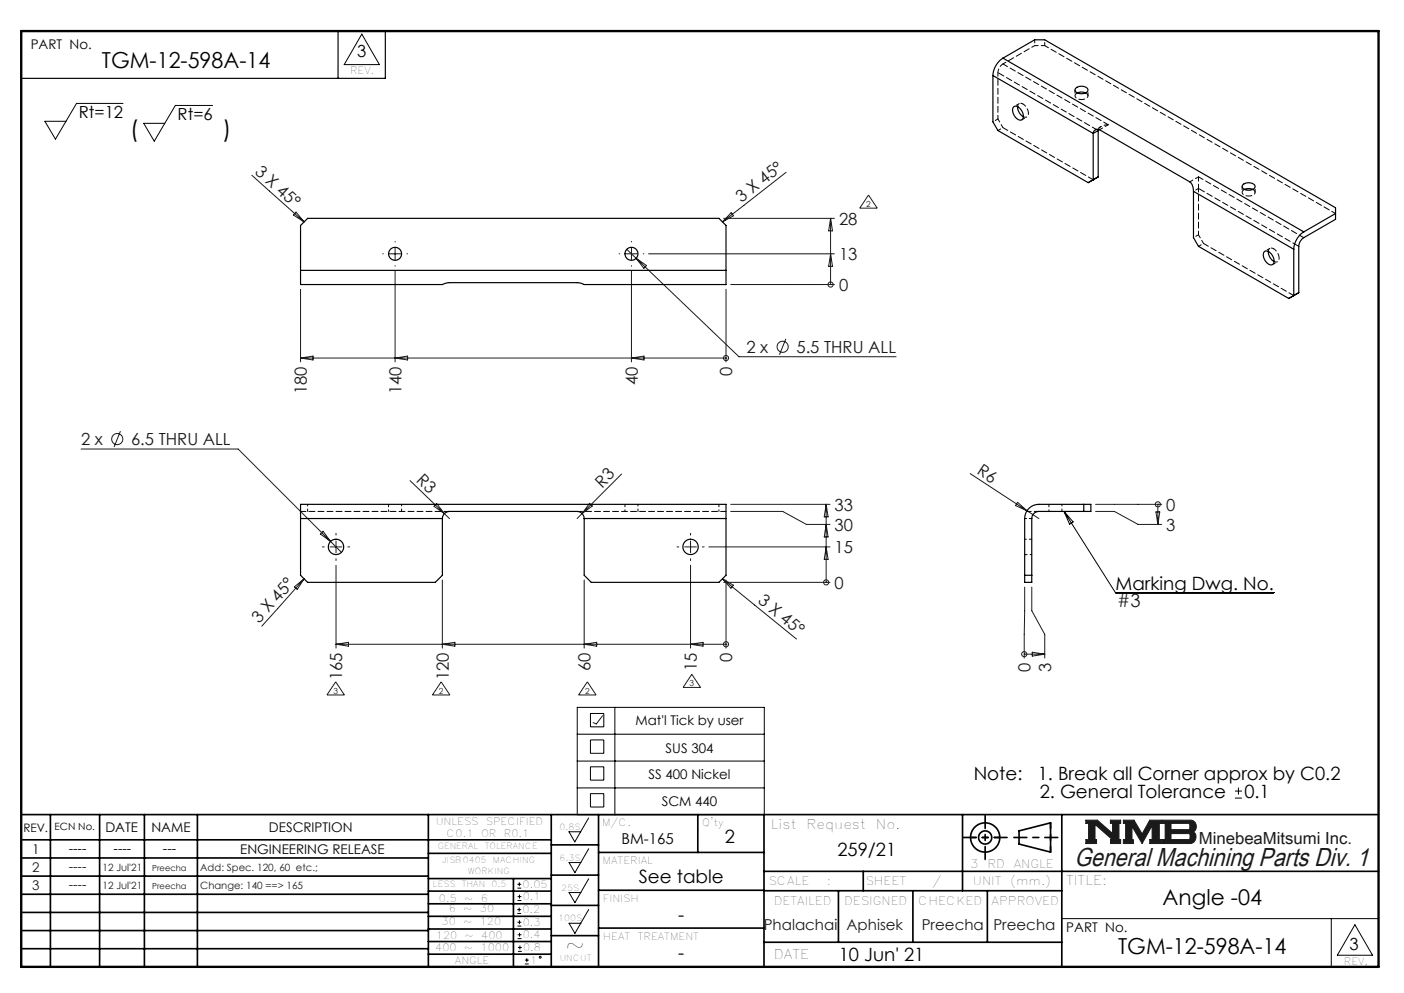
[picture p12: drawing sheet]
<svg xmlns="http://www.w3.org/2000/svg" width="297mm" height="210mm" viewBox="0 0 297 210" stroke-linecap="round" stroke-linejoin="round" font-family="sans-serif">
<g fill="none" stroke="#000" stroke-width=".35">
<path d="M4.5 172.3h287.1M4.5 177.6h112.1M10.7 172.3v32.2M21.1 172.3v32.2M30.5 172.3v32.2M41.8 172.3v32.2M90.6 172.3v32.2M116.6 172.3v32.2M116.6 178.7h10M126.6 172.3v32.2M147.6 172.3v8M161.6 172.3v32.2"/>
<path d="M203.6 172.3v16.1M215.6 175.7l6.6-1.7v6.2l-6.6-1.7zM224.6 172.3v32.2M4.5 185.3h86.1M4.5 181.4h86.1M4.5 189.1h86.1M4.5 193h86.1M4.5 196.8h86.1M90.6 199.1h26M90.6 193.8h26M90.6 188.5h26M90.6 191.1h26"/>
<path d="M90.6 180.5h26M90.6 185.8h26M90.6 196.5h26M108.6 185.8v18.5M116.6 185.1h10M116.6 191.5h10M116.6 197.9h10M126.6 196.3h35M126.6 188.3h35M126.6 180.3h35M161.6 184.3h130M161.6 199.3h63"/>
<path d="M161.6 188.4h63M177.4 188.4v10.9M182.6 184.3v4.1M193.1 188.4v10.9M208.9 188.4v10.9M4.5 200.6h86.1M90.6 201.8h26"/>
<circle cx="208.4" cy="177.1" r="3.1"/>
<circle cx="208.4" cy="177.1" r="1.39"/>
</g>
<path d="M127.5 151.4l-1.4 1.7-.6-.3M229.7 173.4h2.4l3.3 2.9v-2.2h-.5v-.7h2.2v.7h-.4v3.4h.4v.9h-2.2v-.8h.4l-3.7-3.2v3.2h.4v.8h-2.3v-.8h.6v-3.5h-.6zM237.6 173.4h2.3l1.7 3 1.6-3h2.5v.7h-.5v3.4h.5v.9h-2.5v-.9h.5v-2.9l-2.1 3.8-2.1-3.6v2.8h.3v.8h-2.2v-.9h.5v-3.4h-.5zM245.9 173.4h6a1.34 1.34 0 0 1 1.1 1.1 1.34 1.34 0 0 1-.6 1.4 1.33 1.33 0 0 1 .5 1.5 1.33 1.33 0 0 1-1.2 1h-5.8v-.9h.6v-3.4h-.6zM247.7 174.1l3.8 .1 .2 .2v.8l-.3 .3h-3.7zM247.7 176.3h3.8l.2 .2v.8l-.3 .2h-3.7z" fill="none" stroke="#191924" stroke-width=".21"/>
<path d="M76.5 7.2l3.8 6.5h-7.5zM124.5 173l-2.9 5-1.2-2.1h2.4M124.5 179.5l-2.9 5.1-1.2-2.2h2.4M124.5 185.8l-2.9 5.1-1.2-2.1h2.4M124.5 192.3l-2.9 5.1-1.2-2.1h2.4M224.6 194.3h67M281.6 194.3v10.2M286.6 195.6l3.7 6.4h-7.4z" fill="none" stroke="#000" stroke-width=".21"/>
<path d="M4.5 6.6h287.1" fill="none" stroke="#000" stroke-width=".21" stroke-dasharray="6.3 1.3 1.3 1.3" stroke-dashoffset="1.9"/>
<path d="M71.5 6.6v10M81.5 6.6v10h-77" fill="none" stroke="#000" stroke-width=".25"/>
<path d="M205.3 177.1h6.2M222.2 174v6.2" fill="none" stroke="#000" stroke-width=".35" stroke-dasharray="15.2 1.3 1.3 1.3" stroke-dashoffset="14.1"/>
<path d="M203.8 177.1h9.2M208.4 172.5v9.2M214.5 177.1h9.3" fill="none" stroke="#000" stroke-width=".35" stroke-dasharray="15.2 1.3 1.3 1.3" stroke-dashoffset="12.5"/>
<path d="M4.5 6.6h287.1v197.9h-287.1z" fill="none" stroke="#000" stroke-width=".5"/>
<path d="M229.7 173.4v.7h.6v3.5h-.6v.8h2.3v-.8h-.4v-3.2l3.7 3.2h-.4v.8h2.2v-.9h-.4v-3.4h.4v-.7h-2.2v.7h.5v2.2l-3.3-2.9zM237.6 173.4v.7h.5v3.4h-.5v.9h2.2v-.8h-.3v-2.8l2.1 3.6 2.1-3.8v2.9h-.5v.9h2.5v-.9h-.5v-3.4h.5v-.7h-2.5l-1.6 3-1.7-3zM247.7 176.3h3.8l.2 .2v.8l-.3 .2h-3.7zM245.9 173.4v.7h.6v3.4h-.6v.9l6.3-.1 .5-.4 .3-.8-.1-.7-.5-.5a1.34 1.34 0 0 0 .6-1.4 1.34 1.34 0 0 0-1.1-1.1zM247.7 174.1h3.7l.3 .3v.8l-.3 .3h-3.7z" fill-rule="evenodd" fill="#191924"/>
<g fill="none" stroke="#191924" stroke-width=".21">
<path d="M53.3 37.1l11 9.8M166.3 36.4l-13.5 10.5M62.6 44.9l1.7 2-2.2-1.4zM82.3 53.7h2.5M83.6 52.4v2.5M83.6 57.3v19.2M132.3 53.7h2.5M132.6 52.7l23.7 22.7h33.3M133.6 52.4v2.5M133.6 57.3v19.2M134.6 54.6l2.2 1.6-.6 .6zM137.2 53.7h39.3"/>
<path d="M153.1 46.2h23.4M154.7 45l.5 .6-2.4 1.3zM175.7 46.2v14M175.7 53.7l.4 2.6h-.8zM175.7 46.2l.4 2.6h-.8zM183.7 41.2l1.9 2.8h-3.7zM63.6 75.7h90M63.6 61.2v15.3M63.6 75.7l2.6-.4v.8zM83.6 75.7l2.6-.4v.8zM133.6 75.7l2.6-.4v.8zM153.6 75.7h.1"/>
<path d="M153.6 61.2v15.3M154.6 60.2h21.9M166.2 71.7l-1.3 3.3M175.7 60.2h.1M17.2 95h33.2l19.5 19.5M25.5 91.2l-1.4 3.3M67.8 112.9l.5-.5 1.6 2.1zM69.8 115.7h2.5M69.9 114.5l2.3 2.3M71.1 114.4v2.5M71.1 119.5v17.6M86.7 101.6l8.4 8.1"/>
<path d="M92.4 106.5l1.6 2.1-2.2-1.5zM124.7 106.4l.6 .6-2.2 1.6zM131.5 100.3l-9.4 9.4M144.8 115.7h2.5M146.1 114.4v2.5M146.1 119.5v17.6M150 115.7h25.6M154.6 106.7h21M154.6 108.2h11l5 2.7h5M174.8 106.7v16.5M174.8 115.7l.4 2.6h-.8zM174.8 106.7l.4 2.6h-.8z"/>
<path d="M174.8 110.9l.4 2.7h-.8zM205.2 100.2l14.6 9.5M215.3 106.2l1.9 1.8-2.4-1.1zM231.8 106.7h13.9M231.8 108.2h3.9l5 2.7h5M244.5 108.3h.8l-.4 2.6zM244.9 106.7h.1M244.9 106.7v4.2M62.3 124.1l2-1.7-1.4 2.3zM64.3 122.4l-8.9 10M71.1 136.2h82.5M71.1 136.2l2.6-.4v.9z"/>
<path d="M93.6 122.7v14.4M93.6 136.2l2.6-.4v.9zM123.6 122.7v14.4M123.6 136.2l2.6-.4v.9zM146.1 136.2l2.6-.4v.9zM152.8 122.4l2.3 1.4-.5 .6zM152.8 122.4l15.7 12.7M153.1 123.2h22.5M153.6 136.2h.1M153.6 122.7v14.4M174.8 123.2h.1M216.7 138.3h.1"/>
<path d="M216.7 138.3h4.3M216.8 124.2l-.1 15M218.3 124.2v5l2.7 5v5M218.4 137.9l2.6 .4-2.6 .5zM71 144.2l1.9 2.8h-3.7zM93.3 144.2l1.9 2.8h-3.7zM124.2 144.2l1.9 2.8h-3.7zM146.3 142.6l1.9 2.8h-3.7z"/>
<circle cx="153.6" cy="75.7" r=".54"/>
<circle cx="165.6" cy="73.3" r="1.18"/>
<circle cx="175.7" cy="60.2" r=".54"/>
<circle cx="24.8" cy="92.9" r="1.18"/>
<circle cx="244.9" cy="106.7" r=".54"/>
<circle cx="153.6" cy="136.2" r=".54"/>
<circle cx="174.8" cy="123.2" r=".54"/>
<circle cx="216.7" cy="138.3" r=".54"/>
</g>
<g fill="none" stroke="#000" stroke-width=".21">
<path d="M26 21.9h-9.8l-4.5 7.5-2.2-3.8h4.5M45 22.3h-7.9l-4.5 7.6-2.2-3.8h4.5M225.1 108.2l10.9 17.1h33.5M225.1 108.2l1.9 2.2-.7 .5zM122.1 149.6h39.6v22.7h-39.6zM122.1 155.3h39.6M124.9 150.9h2.8v2.8h-2.8zM124.9 156.5h2.8v2.8h-2.8zM130.1 149.6v22.7M122.1 161h39.6M122.1 166.6h39.6M124.9 162.2h2.8v2.8h-2.8z"/>
<path d="M124.9 167.8h2.8v2.9h-2.8zM261.2 168.8h1.5M261.2 167.3h1.5M262 166.6v1.4M109.4 193.2h.8M109.4 192.4h.8M109.5 187.8h.8M109.5 187h.8M109.5 195.9h.8M109.5 195h.8M109.5 190.4h.8M109.5 189.6h.8"/>
<path d="M109.5 198.5h.8M109.5 197.7h.8M109.8 192v.8M109.9 186.6v.8M109.9 194.6v.8M109.9 189.2v.8M109.9 197.3v.8M110 200v.8M109.6 201.2h.8M109.6 200.4h.8M111 203.9h.9M111 203h.9"/>
<path d="M111.4 202.6v.9"/>
<circle cx="114.3" cy="202.4" r=".2"/>
</g>
<g fill="none" stroke="#191924" stroke-width=".21" stroke-dasharray="15.2 1.3 1.3 1.3">
<path d="M81.1 53.7h-.1M83.6 51.2v-.1M83.6 56.2v.1M86.1 53.7h.1M131.1 53.7h-.1M133.6 51.2v-.1M133.6 56.2v.1M136.1 53.7h.1M68.6 115.7h-.4M71.1 113.2v-.4M71.1 118.2v.3M73.6 115.7h.4"/>
<path d="M143.6 115.7h-.4M146.1 113.2v-.4M146.1 118.2v.3M148.6 115.7h.4"/>
</g>
<g fill="none" stroke="#000" stroke-width=".25">
<path d="M210 16l21.3 12.2M210 16v9.8l1.1 1.8 19.1 11 1.1-.6M212.2 12.3a4.7 4.7 0 0 0-2.2 3.7M212.2 12.3l6.7-3.9h2.1l61.5 35.5v2.5l-6.7 3.9a2.34 2.34 0 0 0-1.1 1.8v9.8l-1 .6M212.2 12.3l63.6 36.7M227.6 18.6a1.66 1.66 0 0 1 2.6 .5 1.63 1.63 0 0 1-2.8 0zM227.9 19.6l1-.1 .8 .1M214.4 22.7a1.09 1.09 0 0 1 1.6 .5 1.55 1.55 0 0 1 .1 2.2 2.01 2.01 0 0 1-1.7-2.7zM215.3 22.6a2.48 2.48 0 0 0 1.2 2.1M231.3 28.2a.9 .9 0 0 1 1.3-.8l19.1 11.1a2.29 2.29 0 0 1 .8 2M231.3 28.2v9.8M232.3 27.6l-1 .6"/>
<path d="M232.3 27.6v9.8l-1 .6M232.4 27.4l-.1 .2M263 39a1.66 1.66 0 0 1 2.5 .5 1.63 1.63 0 0 1-2.7 0zM63.6 57.2v3h30l1.5-.4h27l1.5 .4h30v-3M63.6 57.2v-9.5l1.5-1.5h87l1.5 1.5v9.5M63.6 57.2h90M252.5 40.5l21.2 12.2M252.5 40.5v9.8l1 1.8 19.1 11 1.1-.6M263.3 40.1l.9-.2 .8 .2M267.4 53.3a1.09 1.09 0 0 1 1.6 .5 1.55 1.55 0 0 1 .1 2.2 2.01 2.01 0 0 1-1.7-2.7zM268.3 53.2a2.48 2.48 0 0 0 1.2 2.1M273.7 52.7v9.8"/>
<path d="M275.8 49a4.7 4.7 0 0 0-2.1 3.7M282.5 45.2l-6.7 3.8M63.6 109.7v-3h90v3M63.6 109.7v12l1.5 1.5h27l1.5-1.5v-12M63.6 109.7h30M93.6 109.7a1.5 1.5 0 0 1 1.5-1.5h27a1.5 1.5 0 0 1 1.5 1.5M123.6 109.7v12l1.5 1.5h27l1.5-1.5v-12M123.6 109.7h30M217.6 107.5l1.2-.7 1-.1h11v1.5h-11a1.5 1.5 0 0 0-1.5 1.5v13.5h-1.5v-13.5l.1-1zM229.3 106.7v1.5M216.8 121.7h1.5"/>
<circle cx="83.6" cy="53.7" r="1.38"/>
<circle cx="133.6" cy="53.7" r="1.38"/>
<circle cx="71.1" cy="115.7" r="1.62"/>
<circle cx="146.1" cy="115.7" r="1.62"/>
</g>
<path d="M93.6 109.7h-30M153.6 109.7h-30" fill="none" stroke="#000" stroke-width=".21" stroke-dasharray="1.3 .6" stroke-dashoffset="-.1"/>
<path d="M231.3 38l-19.1-11M273.7 62.5l-19.1-11M95.1 108.2h-31.5M153.6 108.2h-31.5" fill="none" stroke="#000" stroke-width=".21" stroke-dasharray="1.3 .6" stroke-dashoffset=".1"/>
<g fill="none" stroke="#000" stroke-width=".21" stroke-dasharray="1.3 .6" stroke-dashoffset=".8">
<path d="M215.3 22.6a.69 .69 0 0 1 .3-.7 .69 .69 0 0 1 .8 .1M268.3 53.2a.69 .69 0 0 1 .4-.7 .69 .69 0 0 1 .7 .1M65.1 108.2v-1.5M82.2 106.7v1.5M85 108.2v-1.5M132.2 106.7v1.5M135 108.2v-1.5M152.1 106.7v1.5M216.8 117.3h1.5M218.3 109.7h-1.5M218.3 114h-1.5M221.9 106.7v1.5"/>
<path d="M224.6 108.2v-1.5"/>
</g>
<path d="M219.8 108.2h-2.6" fill="none" stroke="#000" stroke-width=".21" stroke-dasharray="1.3 .6" stroke-dashoffset=".3"/>
<path d="M234.4 26.4l-22.2-12.9M275.8 50.3l-22.3-12.9" fill="none" stroke="#000" stroke-width=".21" stroke-dasharray="1.3 .6" stroke-dashoffset=".2"/>
<path d="M232.3 27.6l-21.2-12.2M274.7 52.1l-21.2-12.2" fill="none" stroke="#000" stroke-width=".21" stroke-dasharray="1.3 .6" stroke-dashoffset="-.2"/>
<path d="M211.1 15.4v9.8M212.2 13.5a2.34 2.34 0 0 0-1.1 1.9M218.9 9.6h2.1M212.2 27l-1.1-1.8M216.4 22a2.1 2.1 0 0 1 .9 2.7l-.3 .1-.5-.1M234.4 26.4l-1.8 1M253.5 37.4l-1.8 1.1M253.5 39.9v9.7M254.6 51.5l-1.1-1.9M269.4 52.6a2.1 2.1 0 0 1 .9 2.7l-.3 .1-.5-.1" fill="none" stroke="#000" stroke-width=".21" stroke-dasharray="1.3 .6" stroke-dashoffset=".5"/>
<path d="M232.4 27.4a2.15 2.15 0 0 1 2-1M253.5 37.4v2.5M282.5 45.2l-61.5-35.6" fill="none" stroke="#000" stroke-width=".21" stroke-dasharray="1.3 .6" stroke-dashoffset=".4"/>
<path d="M227.8 19.7l.1-.1M229.7 19.6a.68 .68 0 0 1 .4 .8 .68 .68 0 0 1-.7 .6 1.38 1.38 0 0 1-2-.8l.4-.5M263.2 40.1h.1M265 40.1a.68 .68 0 0 1 .5 .7 .68 .68 0 0 1-.8 .6 1.38 1.38 0 0 1-1.9-.8l.4-.5" fill="none" stroke="#000" stroke-width=".21" stroke-dasharray="1.3 .6"/>
<g fill="none" stroke="#000" stroke-width=".21" stroke-dasharray="1.3 .6" stroke-dashoffset=".6">
<path d="M218.9 9.6l-6.7 3.9M218.9 8.4v1.2M221 9.6v-1.2M227.4 19v1.3M211.1 25.2l-1.1 .6M211.1 27.6l1.1-.6M215.6 21.9l-1.1 .6M216.2 25.3l1-.6M230.2 20.3v-1.3M253.5 39.9l-1 .6M262.8 39.4v1.3M253.5 49.6l-1 .7"/>
<path d="M253.5 52.1l1.1-.6M265.5 40.7v-1.3M268.6 52.5l-1 .6M269.2 56l1-.7"/>
</g>
<path d="M232.9 26.7l-1.2 .8" fill="none" stroke="#000" stroke-width=".21" stroke-dasharray="1.3 .6" stroke-dashoffset=".7"/>
<text font-size="5.5" fill="#191924" x="227.3" y="183.2">General Machining Parts Div. 1</text>
<g font-size="4.9">
<text x="27.5" y="29.1">(</text>
<text x="47.1" y="29.1">)</text>
<text x="119.6" y="201.6">~</text>
</g>
<g font-size="4.7">
<text x="21.6" y="14.4">TGM-12-598A-14</text>
<text x="236.5" y="201.7">TGM-12-598A-14</text>
</g>
<text font-size="4.6" x="245.9" y="191.4">Angle -04</text>
<g font-size="3.9">
<text x="236" y="124.8">Marking Dwg. No.</text>
<text x="206" y="164.9">Note:</text>
<text x="219.5" y="164.9">1. Break all Corner approx by C0.2</text>
<text x="219.9" y="168.8">2. General Tolerance</text>
<text x="263.2" y="168.8">0.1</text>
<text x="153.3" y="178.4">2</text>
<text x="177.2" y="181.1">259/21</text>
<text x="135.1" y="186.6">See table</text>
<text x="143.5" y="194.9">-</text>
<text x="143.5" y="202.9">-</text>
<text x="177.4" y="203.3">10 Jun' 21</text>
</g>
<text font-size="3.9" fill="#191924" x="236.3" y="128.4">#3</text>
<g font-size="3.5">
<text x="75.6" y="12.1">3</text>
<text x="16.7" y="24.9">Rt=12</text>
<text x="37.6" y="25.3">Rt=6</text>
<text x="285.5" y="200.9">3</text>
</g>
<g font-size="3.5" fill="#191924">
<text x="53.8" y="36.5" transform="rotate(42 53.8 36.5)">3 X 45°</text>
<text x="156.9" y="42.8" transform="rotate(-38 156.9 42.8)">3 X 45°</text>
<text x="177.5" y="47.5">28</text>
<text x="177.5" y="55">13</text>
<text x="177.5" y="61.5">0</text>
<text x="157.9" y="74.7">2 x</text>
<text x="168.5" y="74.7">5.5 THRU ALL</text>
<text x="64.9" y="83.4" transform="rotate(-90 64.9 83.4)">180</text>
<text x="84.9" y="83.4" transform="rotate(-90 84.9 83.4)">140</text>
<text x="134.9" y="81.4" transform="rotate(-90 134.9 81.4)">40</text>
<text x="154.9" y="79.5" transform="rotate(-90 154.9 79.5)">0</text>
<text x="17.1" y="94.2">2 x</text>
<text x="27.7" y="94.2">6.5 THRU ALL</text>
<text x="87.9" y="101.8" transform="rotate(44 87.9 101.8)">R3</text>
<text x="206.5" y="100.1" transform="rotate(33 206.5 100.1)">R6</text>
<text x="127.4" y="103.3" transform="rotate(-45 127.4 103.3)">R3</text>
<text x="176.6" y="108">33</text>
<text x="246.7" y="108">0</text>
<text x="176.6" y="112.2">30</text>
<text x="246.7" y="112.2">3</text>
<text x="176.6" y="117">15</text>
<text x="176.6" y="124.5">0</text>
<text x="54.8" y="131.9" transform="rotate(-48 54.8 131.9)">3 X 45°</text>
<text x="160.1" y="127.4" transform="rotate(39 160.1 127.4)">3 X 45°</text>
<text x="72.4" y="143.9" transform="rotate(-90 72.4 143.9)">165</text>
<text x="94.9" y="143.9" transform="rotate(-90 94.9 143.9)">120</text>
<text x="124.9" y="141.9" transform="rotate(-90 124.9 141.9)">60</text>
<text x="147.4" y="141.9" transform="rotate(-90 147.4 141.9)">15</text>
<text x="154.9" y="140" transform="rotate(-90 154.9 140)">0</text>
<text x="218" y="142.1" transform="rotate(-90 218 142.1)">0</text>
<text x="222.3" y="142.1" transform="rotate(-90 222.3 142.1)">3</text>
<text x="253.6" y="178.5">MinebeaMitsumi Inc.</text>
</g>
<text font-size="3.2" x="131.5" y="178.5">BM-165</text>
<g font-size="3.2" fill="#191924">
<text x="161.6" y="196.8">Phalachai</text>
<text x="179.1" y="196.8">Aphisek</text>
<text x="195" y="196.8">Preecha</text>
<text x="210.1" y="196.8">Preecha</text>
</g>
<g font-size="2.8">
<text x="6.5" y="10.4">PART No.</text>
<text x="134.4" y="153.2">Mat'l Tick by user</text>
<text x="140.8" y="159.2">SUS 304</text>
<text x="137.2" y="164.8">SS 400 Nickel</text>
<text x="140" y="170.5">SCM 440</text>
<text x="22.3" y="175.9">DATE</text>
<text x="32" y="175.9">NAME</text>
<text x="56.9" y="175.9">DESCRIPTION</text>
<text x="163.1" y="175.3">List</text>
<text x="170.6" y="175.3">Request</text>
<text x="185.3" y="175.3">No.</text>
<text x="6.8" y="180.6">1</text>
<text x="14.5" y="180.3">----</text>
<text x="24" y="180.3">----</text>
<text x="34.5" y="180.3">---</text>
<text x="50.8" y="180.7">ENGINEERING RELEASE</text>
<text x="225.5" y="187.2">TITLE:</text>
<text x="225.6" y="197.2">PART No.</text>
<text x="163.7" y="202.9">DATE</text>
</g>
<g font-size="2.8" fill="#191924">
<text x="6.8" y="184.4">2</text>
<text x="14.5" y="184.1">----</text>
<text x="6.8" y="188.3">3</text>
<text x="14.5" y="188">----</text>
</g>
<g font-size="2.5">
<text x="4.9" y="175.9">REV.</text>
<text x="205.2" y="183.5">3</text>
<text x="208.9" y="183.5">RD</text>
<text x="214.4" y="183.5">ANGLE</text>
<text x="162.5" y="187.2">SCALE</text>
<text x="163.7" y="191.4">DETAILED</text>
<text x="174.9" y="187.2">:</text>
<text x="178.6" y="191.4">DESIGNED</text>
<text x="183.1" y="187.2">SHEET</text>
<text x="194.2" y="191.4">CHECKED</text>
<text x="197.2" y="187.2">/</text>
<text x="205.8" y="187.2">UNIT</text>
<text x="209.8" y="191.4">APPROVED</text>
<text x="213.7" y="187.2">(mm.)</text>
</g>
<g font-size="2.1">
<text x="74.1" y="15.7">REV.</text>
<text x="11.6" y="175.6">ECN No.</text>
<text x="92.2" y="174.4">UNLESS</text>
<text x="94.5" y="177">C0.1</text>
<text x="101.8" y="177">OR</text>
<text x="102.8" y="174.4">SPECIFIED</text>
<text x="106.6" y="177">R0.1</text>
<text x="127.3" y="174.6">M/C.</text>
<text x="148.6" y="174.7">Q'ty</text>
<text x="127.5" y="182.7">MATERIAL</text>
<text x="92.8" y="190.7">0.5</text>
<text x="98.2" y="190.7">~</text>
<text x="101.7" y="190.7">6</text>
<text x="110.6" y="187.7">0.05</text>
<text x="110.6" y="190.4">0.1</text>
<text x="127.6" y="190.8">FINISH</text>
<text x="93.4" y="195.6">30</text>
<text x="94.9" y="193">6</text>
<text x="98" y="195.6">~</text>
<text x="98" y="193">~</text>
<text x="101.5" y="195.6">120</text>
<text x="101.5" y="193">30</text>
<text x="110.5" y="193.1">0.2</text>
<text x="110.6" y="195.8">0.3</text>
<text x="92.1" y="201">400</text>
<text x="92.2" y="198.5">120</text>
<text x="96.2" y="203.8">ANGLE</text>
<text x="98.2" y="201">~</text>
<text x="98.3" y="198.5">~</text>
<text x="101.7" y="201">1000</text>
<text x="101.8" y="198.5">400</text>
<text x="110.6" y="198.4">0.4</text>
<text x="110.7" y="201.1">0.8</text>
<text x="112.1" y="203.8">1</text>
<text x="127.6" y="198.9">HEAT</text>
<text x="134.9" y="198.9">TREATMENT</text>
<text x="284.3" y="204">REV.</text>
</g>
<g font-size="2.1" fill="#191924">
<text x="21.7" y="184.1">12 Jul'21</text>
<text x="42.4" y="184.1">Add: Spec. 120, 60 etc.;</text>
<text x="21.7" y="188">12 Jul'21</text>
<text x="42.4" y="188">Change: 140 ==&gt; 165</text>
</g>
<g font-size="1.8" fill="#191924">
<text x="183.2" y="43.8">2</text>
<text x="70.5" y="146.8">3</text>
<text x="92.8" y="146.8">2</text>
<text x="123.8" y="146.8">2</text>
<text x="145.9" y="145.2">3</text>
<text x="32.2" y="184.1">Preecha</text>
<text x="32.2" y="188">Preecha</text>
</g>
<g font-size="1.8">
<text x="92.6" y="179.6">GENERAL</text>
<text x="102.5" y="179.6">TOLERANCE</text>
<text x="118.4" y="175.5">0.8S</text>
<text x="93.5" y="182.6">JISB0405</text>
<text x="99" y="184.9">WORKING</text>
<text x="104.3" y="182.6">MACHING</text>
<text x="118.4" y="182">6.3S</text>
<text x="91.6" y="187.6">LESS</text>
<text x="97.7" y="187.6">THAN</text>
<text x="104" y="187.6">0.5</text>
<text x="118.7" y="188.3">25S</text>
<text x="118.1" y="194.8">100S</text>
<text x="118.4" y="203.3">UNCUT</text>
</g>
</svg>
